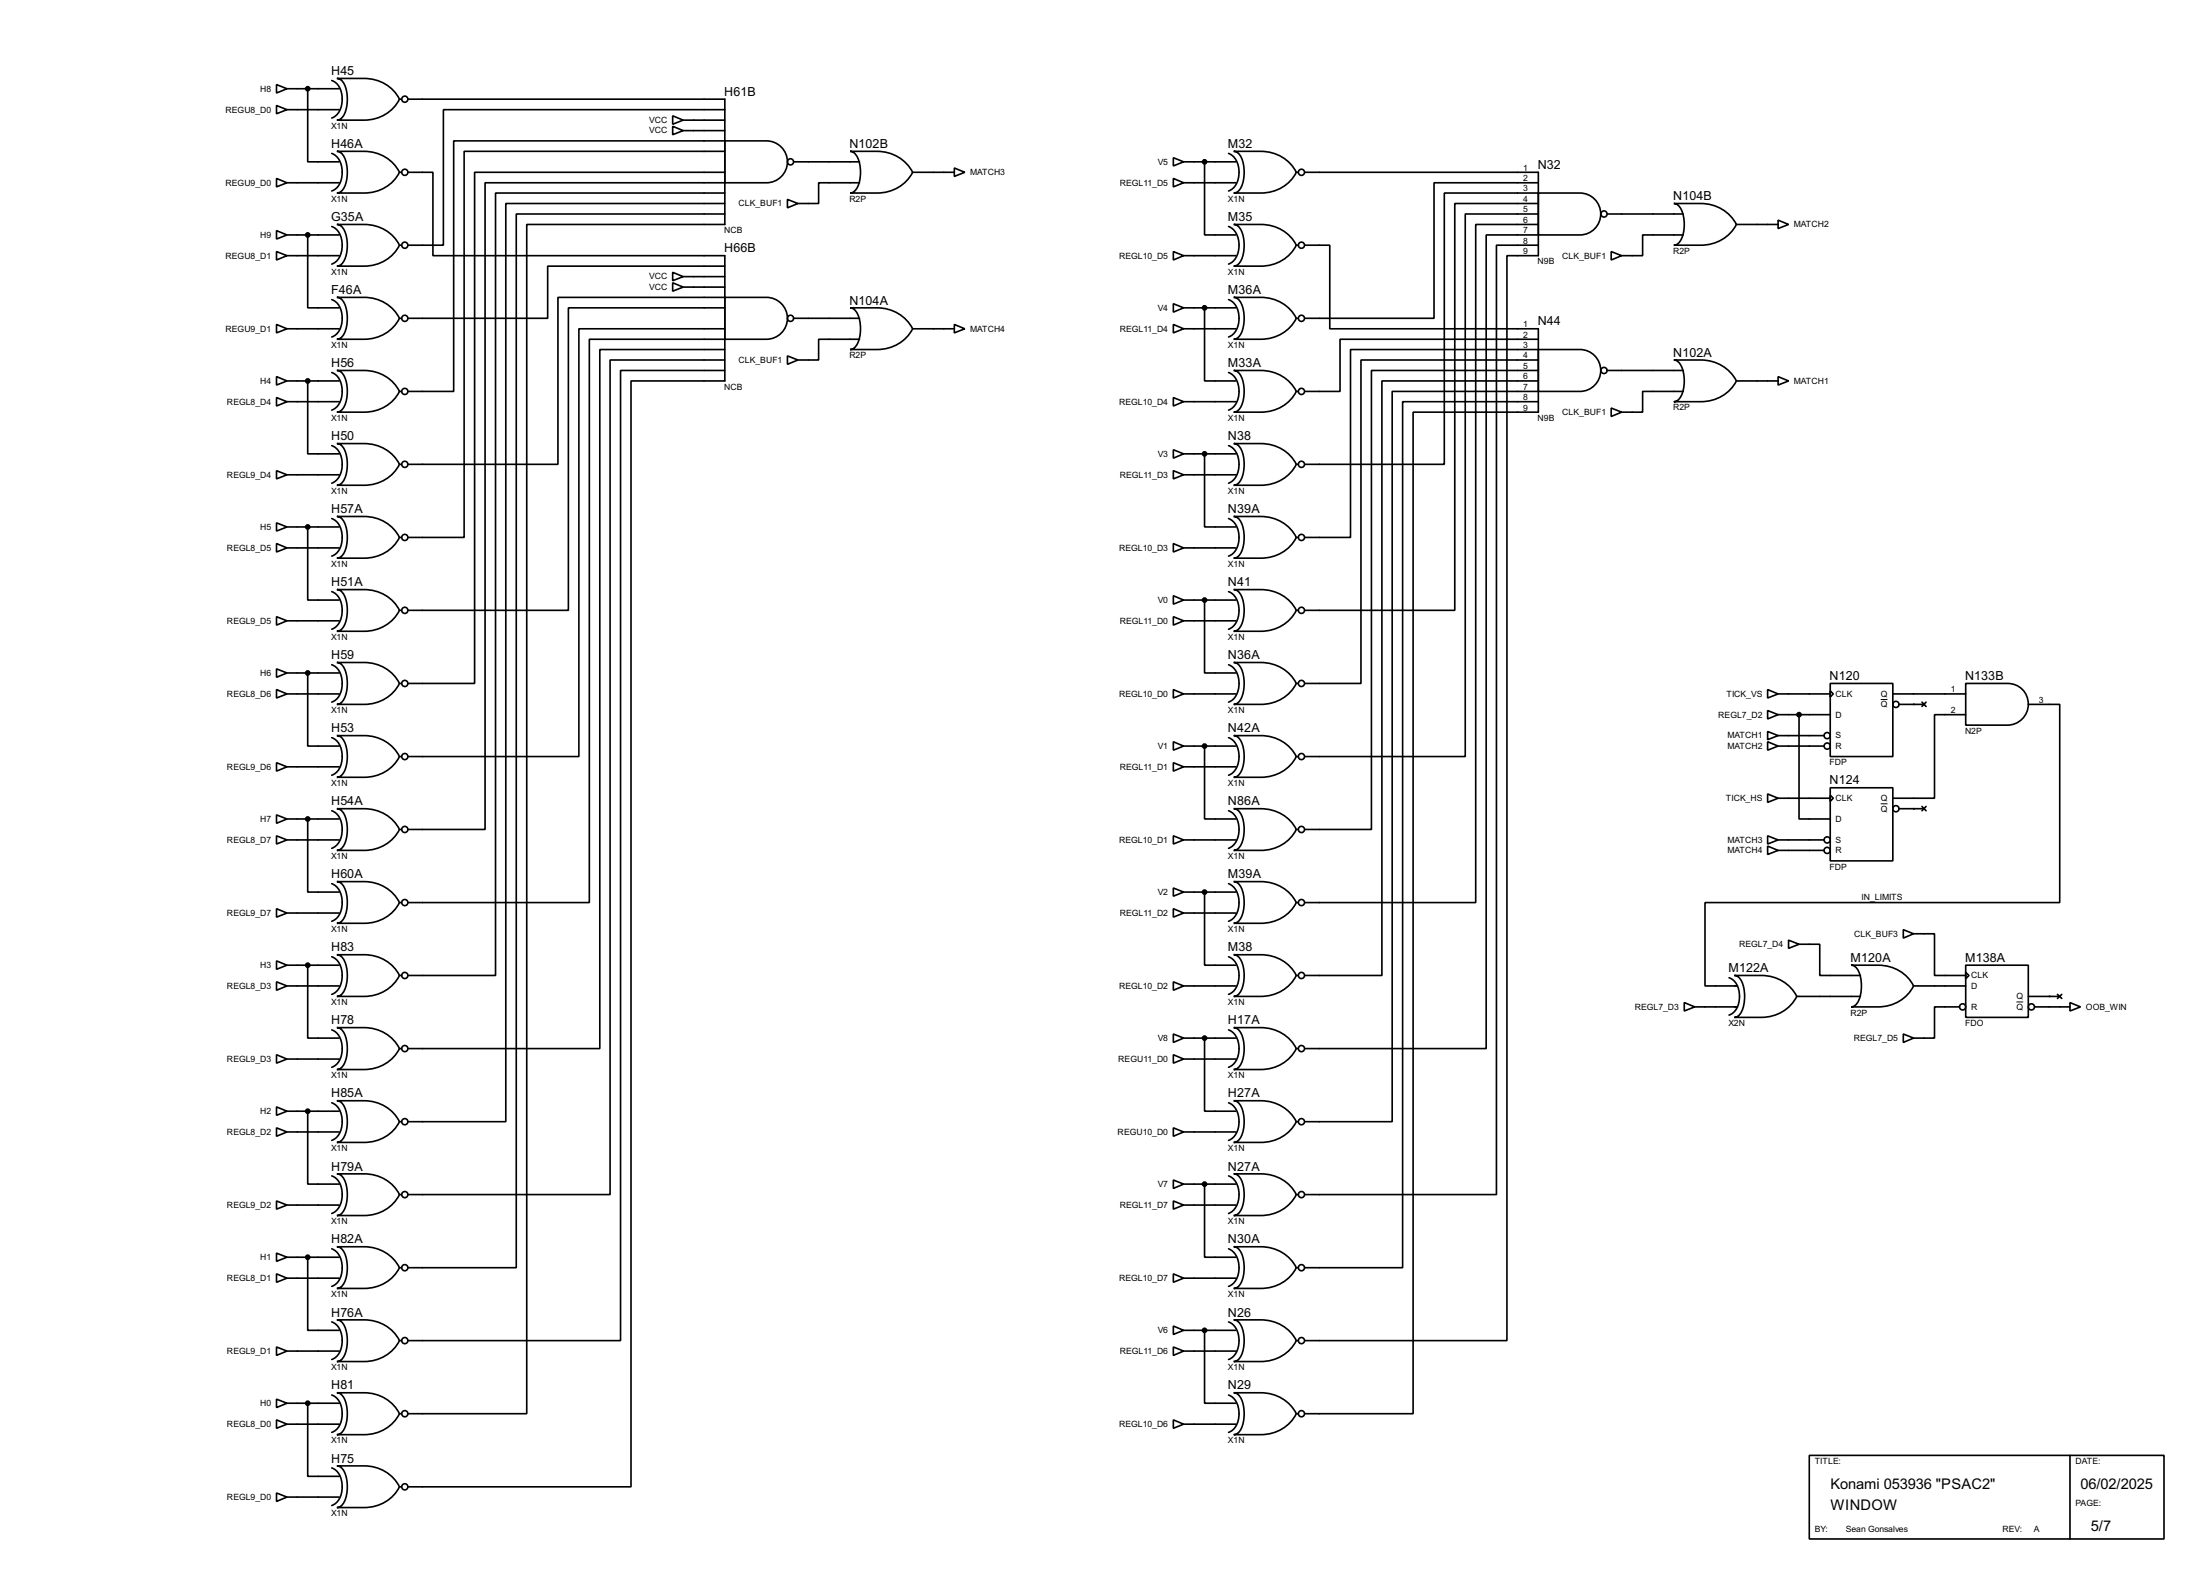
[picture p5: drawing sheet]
<svg xmlns="http://www.w3.org/2000/svg" width="536mm" height="383mm" viewBox="0 0 536 383" stroke-linecap="round" stroke-linejoin="round" font-family="sans-serif">
<g fill="none" stroke="#000" stroke-width=".4">
<path d="M80.8 19.6a5.1 5.1 0 0 1 2.4 6.2 4 4 0 0 1-2.4 3M82.1 19.1h6.6a9.4 9.4 0 0 1 8.6 5.1 9.5 9.5 0 0 1-8.6 5.1h-6.6a3.2 3.2 0 0 0 2.3-3.2 7.7 7.7 0 0 0-1.3-6.6zM67.4 20.6l2.5 1-2.5 1.1zM67.4 25.7l2.5 1-2.5 1zM69.9 21.6h12.7M69.9 26.7h12.7M75 21.6v17.8h7.6M80.8 37.4a5.2 5.2 0 0 1 2.4 6.2 3.8 3.8 0 0 1-2.4 2.9M82.1 36.9h6.6a9.5 9.5 0 0 1 8.6 5.1 9.4 9.4 0 0 1-8.6 5h-6.6a3.1 3.1 0 0 0 2.3-3.1 7.8 7.8 0 0 0-1.3-6.6zM97.3 24.2h.5M99.4 24.2h77.2v30.5h-48.3v289.5h-28.9M163.9 28.2l2.5 1.1-2.5 1z"/>
<path d="M163.9 30.8l2.5 1-2.5 1zM166.4 29.3h10.2M166.4 31.8h10.2M176.6 34.3h10.1a5.1 5.1 0 0 1 5.1 5.1 5.1 5.1 0 0 1-5.1 5.1h-10.1zM176.6 26.7h-68.6v33h-8.6M176.6 34.3h-66.1v61h-11.1M176.6 36.9h-63.5v94h-13.7M193.3 39.4h16.1M207.1 36.9h6.6a9.6 9.6 0 0 1 8.6 5.1 9.6 9.6 0 0 1-8.6 5h-6.6a3.2 3.2 0 0 0 2.3-3.1 7.7 7.7 0 0 0-1.3-6.6zM285.8 38.4l2.5 1-2.5 1zM288.3 39.4h12.7M293.4 39.4v17.8h7.6"/>
<path d="M299.3 37.4a5.2 5.2 0 0 1 2.3 6.2 3.9 3.9 0 0 1-2.3 2.9M300.5 36.9h6.6a9.5 9.5 0 0 1 8.7 5.1 9.5 9.5 0 0 1-8.7 5h-6.6a3.1 3.1 0 0 0 2.4-3.1 7.8 7.8 0 0 0-1.3-6.6zM67.4 43.5l2.5 1-2.5 1zM67.4 56.2l2.5 1-2.5 1zM69.9 44.5h12.7M69.9 57.2h12.7M75 57.2v17.8h7.6M80.8 55.2a5.1 5.1 0 0 1 2.4 6.1 3.9 3.9 0 0 1-2.4 3M82.1 54.7h6.6a9.4 9.4 0 0 1 8.6 5 9.5 9.5 0 0 1-8.6 5.1h-6.6a3.2 3.2 0 0 0 2.3-3.1 7.7 7.7 0 0 0-1.3-6.6zM97.3 42h.5M97.3 59.7h.5M99.4 42h6.1v20.3h71.1v30.5h-22.9v269.2h-54.3"/>
<path d="M176.6 42h-61v124.4h-16.2M176.6 44.5h-58.4v157.5h-18.8M176.6 47h-55.9v190.5h-21.3M176.6 49.6h-53.4v223.5h-23.8M176.6 52.1h-50.8v256.6h-26.4M191.8 48.6l2.6 1-2.6 1zM209.4 44.5h-10v5.1h-5M222.3 42h10.2M232.5 40.9l2.5 1.1-2.5 1zM285.8 43.5l2.5 1-2.5 1zM288.3 44.5h12.7M299.3 55.2a5.1 5.1 0 0 1 2.3 6.1 3.9 3.9 0 0 1-2.3 3"/>
<path d="M300.5 54.7h6.6a9.5 9.5 0 0 1 8.7 5 9.5 9.5 0 0 1-8.7 5.1h-6.6a3.2 3.2 0 0 0 2.4-3.1 7.7 7.7 0 0 0-1.3-6.6zM315.8 42h.5M315.8 59.7h.5M317.8 42h56.9v20.3h-7.6v264.1h-49.3M317.8 59.7h6.1v20.4h50.8v20.3h-30.5v243.8h-26.4M374.7 47h10.2a5.1 5.1 0 0 1 5 5.1 5.1 5.1 0 0 1-5 5.1h-10.2zM374.7 44.5h-25.4v33h-31.5M374.7 47h-22.9v66.1h-34M374.7 49.6h-20.3v99h-36.6M374.7 54.7h-15.2v165.1h-41.7M374.7 59.7h-10.2v231.2h-46.7M374.7 52.1h-17.8v132.1h-39.1"/>
<path d="M374.7 57.2h-12.7v198.1h-44.2M391.5 52.1h18.5M407.7 49.6h6.6a9.6 9.6 0 0 1 8.7 5.1 9.6 9.6 0 0 1-8.7 5h-6.6a3.2 3.2 0 0 0 2.4-3.1 7.7 7.7 0 0 0-1.4-6.6zM410 57.2h-9.9v5.1h-5.1M423 54.7h10.1M433.1 53.6l2.6 1.1-2.6 1zM67.4 61.3l2.5 1-2.5 1zM67.4 79l2.5 1.1-2.5 1zM69.9 62.3h12.7M80.8 73a5.1 5.1 0 0 1 2.4 6.1 3.8 3.8 0 0 1-2.4 3M82.1 72.4h6.6a9.5 9.5 0 0 1 8.6 5.1 9.5 9.5 0 0 1-8.6 5.1h-6.6a3.2 3.2 0 0 0 2.3-3.1 7.8 7.8 0 0 0-1.3-6.7zM97.3 77.5h.5"/>
<path d="M163.9 66.3l2.5 1.1-2.5 1zM163.9 68.9l2.5 1-2.5 1zM166.4 67.4h10.2M166.4 69.9h10.2M176.6 72.4h10.1a5.1 5.1 0 0 1 5.1 5.1 5.1 5.1 0 0 1-5.1 5.1h-10.1zM176.6 72.4h-40.7v40.7h-36.5M176.6 75h-38.1v73.6h-39.1M176.6 64.8h-43.2v12.7h-34M193.3 77.5h16.1M207.1 75h6.6a9.6 9.6 0 0 1 8.6 5.1 9.6 9.6 0 0 1-8.6 5h-6.6a3.2 3.2 0 0 0 2.3-3.1 7.7 7.7 0 0 0-1.3-6.6zM232.5 79l2.5 1.1-2.5 1zM285.8 74l2.5 1-2.5 1z"/>
<path d="M285.8 79l2.5 1.1-2.5 1zM285.8 61.3l2.5 1-2.5 1zM288.3 75h12.7M288.3 62.3h12.7M293.4 75v17.8h7.6M299.3 73a5.1 5.1 0 0 1 2.3 6.1 3.9 3.9 0 0 1-2.3 3M300.5 72.4h6.6a9.5 9.5 0 0 1 8.7 5.1 9.5 9.5 0 0 1-8.7 5.1h-6.6a3.2 3.2 0 0 0 2.4-3.1 7.8 7.8 0 0 0-1.3-6.7zM315.8 77.5h.5M392.5 61.3l2.5 1-2.5 1zM67.4 91.7l2.5 1.1-2.5 1zM67.4 96.8l2.5 1-2.5 1.1zM69.9 92.8h12.7"/>
<path d="M69.9 80.1h12.7M69.9 97.8h12.7M75 92.8v17.7h7.6M80.8 90.7a5.1 5.1 0 0 1 2.4 6.2 3.9 3.9 0 0 1-2.4 3M82.1 90.2h6.6a9.5 9.5 0 0 1 8.6 5.1 9.4 9.4 0 0 1-8.6 5.1h-6.6a3.2 3.2 0 0 0 2.3-3.2 7.8 7.8 0 0 0-1.3-6.6zM97.3 95.3h.5M176.6 80.1h-35.6v104.1h-41.6M176.6 82.6h-33v137.2h-44.2M176.6 85.1h-30.5v170.2h-46.7M176.6 87.7h-28v203.2h-49.2M176.6 90.2h-25.4v236.2h-51.8M191.8 86.7l2.6 1-2.6 1z"/>
<path d="M209.4 82.6h-10v5.1h-5M222.3 80.1h10.2M285.8 96.8l2.5 1-2.5 1.1zM288.3 80.1h12.7M288.3 97.8h12.7M299.3 90.7a5.1 5.1 0 0 1 2.3 6.2 4 4 0 0 1-2.3 3M300.5 90.2h6.6a9.5 9.5 0 0 1 8.7 5.1 9.5 9.5 0 0 1-8.7 5.1h-6.6a3.2 3.2 0 0 0 2.4-3.2 7.8 7.8 0 0 0-1.3-6.6zM315.8 95.3h.5M374.7 85.1h10.2a5.1 5.1 0 0 1 5 5.1 5.1 5.1 0 0 1-5 5.1h-10.2zM374.7 82.6h-48.3v12.7h-8.6M374.7 85.1h-45.7v45.8h-11.2M374.7 87.7h-43.2v78.7h-13.7"/>
<path d="M374.7 92.8h-38.1v144.7h-18.8M374.7 95.3h-35.6v177.8h-21.3M374.7 97.8h-33v210.9h-23.9M374.7 90.2h-40.6v111.8h-16.3M391.5 90.2h18.5M392.5 99.4l2.5 1-2.5 1zM407.7 87.7h6.6a9.6 9.6 0 0 1 8.7 5.1 9.6 9.6 0 0 1-8.7 5h-6.6a3.2 3.2 0 0 0 2.4-3.1 7.7 7.7 0 0 0-1.4-6.6zM410 95.3h-9.9v5.1h-5.1M423 92.8h10.1M433.1 91.7l2.6 1.1-2.6 1zM67.4 114.6l2.5 1-2.5 1zM69.9 115.6h12.7"/>
<path d="M80.8 108.5a5.1 5.1 0 0 1 2.4 6.2 4 4 0 0 1-2.4 3M82.1 108h6.6a9.4 9.4 0 0 1 8.6 5.1 9.5 9.5 0 0 1-8.6 5.1h-6.6a3.2 3.2 0 0 0 2.3-3.2 7.7 7.7 0 0 0-1.3-6.6zM97.3 113.1h.5M285.8 109.5l2.5 1-2.5 1.1zM285.8 114.6l2.5 1-2.5 1zM288.3 110.5h12.7M288.3 115.6h12.7M293.4 110.5v17.8h7.6M299.3 108.5a5.1 5.1 0 0 1 2.3 6.2 4 4 0 0 1-2.3 3M300.5 108h6.6a9.5 9.5 0 0 1 8.7 5.1 9.5 9.5 0 0 1-8.7 5.1h-6.6a3.2 3.2 0 0 0 2.4-3.2 7.7 7.7 0 0 0-1.3-6.6zM315.8 113.1h.5M67.4 127.3l2.5 1-2.5 1z"/>
<path d="M67.4 132.4l2.5 1-2.5 1zM69.9 128.3h12.7M69.9 133.4h12.7M75 128.3v17.8h7.6M80.8 126.3a5.2 5.2 0 0 1 2.4 6.2 3.8 3.8 0 0 1-2.4 2.9M82.1 125.8h6.6a9.5 9.5 0 0 1 8.6 5.1 9.4 9.4 0 0 1-8.6 5h-6.6a3.1 3.1 0 0 0 2.3-3.1 7.8 7.8 0 0 0-1.3-6.6zM97.3 130.9h.5M285.8 132.4l2.5 1-2.5 1zM288.3 133.4h12.7M299.3 126.3a5.2 5.2 0 0 1 2.3 6.2 3.9 3.9 0 0 1-2.3 2.9M300.5 125.8h6.6a9.5 9.5 0 0 1 8.7 5.1 9.5 9.5 0 0 1-8.7 5h-6.6a3.1 3.1 0 0 0 2.4-3.1 7.8 7.8 0 0 0-1.3-6.6zM315.8 130.9h.5"/>
<path d="M67.4 150.2l2.5 1-2.5 1zM69.9 151.2h12.7M80.8 144.1a5.1 5.1 0 0 1 2.4 6.1 3.9 3.9 0 0 1-2.4 3M82.1 143.6h6.6a9.4 9.4 0 0 1 8.6 5 9.5 9.5 0 0 1-8.6 5.1h-6.6a3.2 3.2 0 0 0 2.3-3.1 7.7 7.7 0 0 0-1.3-6.6zM97.3 148.6h.5M285.8 145.1l2.5 1-2.5 1zM285.8 150.2l2.5 1-2.5 1zM288.3 146.1h12.7M288.3 151.2h12.7M293.4 146.1v17.8h7.6M299.3 144.1a5.1 5.1 0 0 1 2.3 6.1 3.9 3.9 0 0 1-2.3 3M300.5 143.6h6.6a9.5 9.5 0 0 1 8.7 5 9.5 9.5 0 0 1-8.7 5.1h-6.6a3.2 3.2 0 0 0 2.4-3.1 7.7 7.7 0 0 0-1.3-6.6z"/>
<path d="M315.8 148.6h.5M67.4 162.9l2.5 1-2.5 1zM67.4 167.9l2.5 1.1-2.5 1zM69.9 163.9h12.7M69.9 169h12.7M75 163.9v17.8h7.6M80.8 161.9a5.1 5.1 0 0 1 2.4 6.1 3.8 3.8 0 0 1-2.4 3M80.8 179.6a5.1 5.1 0 0 1 2.4 6.2 3.9 3.9 0 0 1-2.4 3M82.1 161.3h6.6a9.5 9.5 0 0 1 8.6 5.1 9.5 9.5 0 0 1-8.6 5.1h-6.6a3.2 3.2 0 0 0 2.3-3.1 7.8 7.8 0 0 0-1.3-6.7zM82.1 179.1h6.6a9.5 9.5 0 0 1 8.6 5.1 9.4 9.4 0 0 1-8.6 5.1h-6.6a3.2 3.2 0 0 0 2.3-3.2 7.8 7.8 0 0 0-1.3-6.6zM97.3 166.4h.5M285.8 167.9l2.5 1.1-2.5 1z"/>
<path d="M288.3 169h12.7M299.3 161.9a5.1 5.1 0 0 1 2.3 6.1 3.9 3.9 0 0 1-2.3 3M299.3 179.6a5.1 5.1 0 0 1 2.3 6.2 4 4 0 0 1-2.3 3M300.5 161.3h6.6a9.5 9.5 0 0 1 8.7 5.1 9.5 9.5 0 0 1-8.7 5.1h-6.6a3.2 3.2 0 0 0 2.4-3.1 7.8 7.8 0 0 0-1.3-6.7zM300.5 179.1h6.6a9.5 9.5 0 0 1 8.7 5.1 9.5 9.5 0 0 1-8.7 5.1h-6.6a3.2 3.2 0 0 0 2.4-3.2 7.8 7.8 0 0 0-1.3-6.6zM315.8 166.4h.5M430.6 173l2.5 1-2.5 1.1zM430.6 178.1l2.5 1-2.5 1zM430.6 167.9l2.5 1.1-2.5 1zM433.1 169h12.7M433.1 174h12.7M433.1 179.1h11.2"/>
<path d="M438.2 174v25.4h7.6M445.8 166.4h15.3v17.8h-15.3zM445.8 168.2l.8 .8-.8 .7zM461.1 169h17.7M462.6 171.5h6.1M468.2 171l1 1M469.2 171l-1 1M478.8 166.4h10.2a5.1 5.1 0 0 1 5.1 5.1 5.1 5.1 0 0 1-5.1 5.1h-10.2zM478.8 174h-7.6v20.4h-10.1M494.1 171.5h7.6v48.3h-86.4v20.3h7.9M67.4 198.4l2.5 1-2.5 1.1zM67.4 185.7l2.5 1-2.5 1.1z"/>
<path d="M69.9 199.4h12.7M69.9 186.7h12.7M75 199.4v17.8h7.6M80.8 197.4a5.1 5.1 0 0 1 2.4 6.2 4 4 0 0 1-2.4 3M82.1 196.9h6.6a9.4 9.4 0 0 1 8.6 5.1 9.5 9.5 0 0 1-8.6 5.1h-6.6a3.2 3.2 0 0 0 2.3-3.2 7.7 7.7 0 0 0-1.3-6.6zM97.3 184.2h.5M285.8 180.6l2.5 1.1-2.5 1zM285.8 185.7l2.5 1-2.5 1.1zM288.3 181.7h12.7M288.3 186.7h12.7M293.4 181.7v17.7h7.6M299.3 197.4a5.1 5.1 0 0 1 2.3 6.2 4 4 0 0 1-2.3 3"/>
<path d="M300.5 196.9h6.6a9.5 9.5 0 0 1 8.7 5.1 9.5 9.5 0 0 1-8.7 5.1h-6.6a3.2 3.2 0 0 0 2.4-3.2 7.7 7.7 0 0 0-1.3-6.6zM315.8 184.2h.5M430.6 180.6l2.5 1.1-2.5 1zM430.6 193.3l2.5 1.1-2.5 1zM433.1 181.7h11.2M433.1 194.4h12.7M445.8 191.8h15.3v17.8h-15.3zM445.8 193.6l.8 .8-.8 .7zM462.6 196.9h6.1M468.2 196.4l1 1M469.2 196.4l-1 1M67.4 203.5l2.5 1-2.5 1z"/>
<path d="M69.9 204.5h12.7M80.8 215.2a5.2 5.2 0 0 1 2.4 6.2 3.8 3.8 0 0 1-2.4 2.9M82.1 214.7h6.6a9.5 9.5 0 0 1 8.6 5.1 9.4 9.4 0 0 1-8.6 5h-6.6a3.1 3.1 0 0 0 2.3-3.1 7.8 7.8 0 0 0-1.3-6.6zM97.3 219.8h.5M97.3 202h.5M285.8 216.2l2.5 1-2.5 1zM285.8 203.5l2.5 1-2.5 1zM288.3 217.2h12.7M288.3 204.5h12.7M293.4 217.2v17.8h7.6M299.3 215.2a5.2 5.2 0 0 1 2.3 6.2 3.9 3.9 0 0 1-2.3 2.9M300.5 214.7h6.6a9.5 9.5 0 0 1 8.7 5.1 9.5 9.5 0 0 1-8.7 5h-6.6a3.1 3.1 0 0 0 2.4-3.1 7.8 7.8 0 0 0-1.3-6.6z"/>
<path d="M315.8 219.8h.5M315.8 202h.5M430.6 206l2.5 1.1-2.5 1zM430.6 203.5l2.5 1-2.5 1zM433.1 204.5h11.2M433.1 207.1h11.2M67.4 234l2.5 1-2.5 1zM67.4 239.1l2.5 1-2.5 1zM67.4 221.3l2.5 1-2.5 1zM69.9 235h12.7M69.9 222.3h12.7M75 235v17.8h7.6"/>
<path d="M80.8 233a5.1 5.1 0 0 1 2.4 6.1 3.9 3.9 0 0 1-2.4 3M82.1 232.5h6.6a9.4 9.4 0 0 1 8.6 5 9.5 9.5 0 0 1-8.6 5.1h-6.6a3.2 3.2 0 0 0 2.3-3.1 7.7 7.7 0 0 0-1.3-6.6zM97.3 237.5h.5M285.8 221.3l2.5 1-2.5 1zM285.8 239.1l2.5 1-2.5 1zM288.3 222.3h12.7M299.3 233a5.1 5.1 0 0 1 2.3 6.1 3.9 3.9 0 0 1-2.3 3M300.5 232.5h6.6a9.5 9.5 0 0 1 8.7 5 9.5 9.5 0 0 1-8.7 5.1h-6.6a3.2 3.2 0 0 0 2.4-3.1 7.7 7.7 0 0 0-1.3-6.6zM315.8 237.5h.5M421.2 238.1a5.1 5.1 0 0 1 2.3 6.1 3.8 3.8 0 0 1-2.3 3M422.5 237.5h6.6a9.5 9.5 0 0 1 8.6 5.1 9.5 9.5 0 0 1-8.6 5.1h-6.6a3.2 3.2 0 0 0 2.3-3.1 7.9 7.9 0 0 0-1.3-6.7zM435.7 228.9l2.5 1-2.5 1z"/>
<path d="M438.2 229.9h5.1v7.6h9.9M450.9 235h6.6a9.4 9.4 0 0 1 8.6 5.1 9.5 9.5 0 0 1-8.6 5.1h-6.6a3.2 3.2 0 0 0 2.3-3.2 7.8 7.8 0 0 0-1.3-6.6zM463.6 226.4l2.5 1-2.5 1zM466.1 227.4h5.1v10.1h7.6M478.8 235h15.3v12.7h-15.3zM478.8 236.8l.8 .7-.8 .8zM67.4 256.8l2.5 1.1-2.5 1zM69.9 240.1h12.7M69.9 257.9h12.7M80.8 250.8a5.1 5.1 0 0 1 2.4 6.1 3.8 3.8 0 0 1-2.4 3M82.1 250.2h6.6a9.5 9.5 0 0 1 8.6 5.1 9.5 9.5 0 0 1-8.6 5.1h-6.6a3.2 3.2 0 0 0 2.3-3.1 7.8 7.8 0 0 0-1.3-6.7zM97.3 255.3h.5"/>
<path d="M285.8 251.8l2.5 1-2.5 1zM285.8 256.8l2.5 1.1-2.5 1zM288.3 252.8h12.7M288.3 240.1h12.7M288.3 257.9h12.7M293.4 252.8v17.8h7.6M299.3 250.8a5.1 5.1 0 0 1 2.3 6.1 3.9 3.9 0 0 1-2.3 3M300.5 250.2h6.6a9.5 9.5 0 0 1 8.7 5.1 9.5 9.5 0 0 1-8.7 5.1h-6.6a3.2 3.2 0 0 0 2.4-3.1 7.8 7.8 0 0 0-1.3-6.7zM315.8 255.3h.5M410.3 244.1l2.5 1.1-2.5 1zM412.8 245.2h10.4M437.7 242.6h15.5"/>
<path d="M463.6 251.8l2.5 1-2.5 1zM466.1 240.1h12.7M477.3 245.2h-6.1v7.6h-5.1M494.1 242.6h7.6M495.6 245.2h8.6M501.2 242.1l1 1M502.2 242.1l-1 1M504.2 244.1l2.6 1.1-2.6 1zM67.4 269.5l2.5 1.1-2.5 1zM67.4 274.6l2.5 1-2.5 1.1zM69.9 270.6h12.7M69.9 275.6h12.7"/>
<path d="M75 270.6v17.7h7.6M80.8 268.5a5.1 5.1 0 0 1 2.4 6.2 3.9 3.9 0 0 1-2.4 3M82.1 268h6.6a9.5 9.5 0 0 1 8.6 5.1 9.4 9.4 0 0 1-8.6 5.1h-6.6a3.2 3.2 0 0 0 2.3-3.2 7.8 7.8 0 0 0-1.3-6.6zM97.3 273.1h.5M285.8 274.6l2.5 1-2.5 1.1zM288.3 275.6h12.7M299.3 268.5a5.1 5.1 0 0 1 2.3 6.2 4 4 0 0 1-2.3 3M300.5 268h6.6a9.5 9.5 0 0 1 8.7 5.1 9.5 9.5 0 0 1-8.7 5.1h-6.6a3.2 3.2 0 0 0 2.4-3.2 7.8 7.8 0 0 0-1.3-6.6zM315.8 273.1h.5M67.4 292.4l2.5 1-2.5 1zM69.9 293.4h12.7M80.8 286.3a5.1 5.1 0 0 1 2.4 6.2 4 4 0 0 1-2.4 3"/>
<path d="M82.1 285.8h6.6a9.4 9.4 0 0 1 8.6 5.1 9.5 9.5 0 0 1-8.6 5.1h-6.6a3.2 3.2 0 0 0 2.3-3.2 7.7 7.7 0 0 0-1.3-6.6zM97.3 290.9h.5M285.8 287.3l2.5 1-2.5 1.1zM285.8 292.4l2.5 1-2.5 1zM288.3 288.3h12.7M288.3 293.4h12.7M293.4 288.3v17.8h7.6M299.3 286.3a5.1 5.1 0 0 1 2.3 6.2 4 4 0 0 1-2.3 3M300.5 285.8h6.6a9.5 9.5 0 0 1 8.7 5.1 9.5 9.5 0 0 1-8.7 5.1h-6.6a3.2 3.2 0 0 0 2.4-3.2 7.7 7.7 0 0 0-1.3-6.6zM315.8 290.9h.5M67.4 305.1l2.5 1-2.5 1zM67.4 310.2l2.5 1-2.5 1z"/>
<path d="M69.9 306.1h12.7M69.9 311.2h12.7M75 306.1v17.8h7.6M80.8 304.1a5.2 5.2 0 0 1 2.4 6.2 3.8 3.8 0 0 1-2.4 2.9M82.1 303.6h6.6a9.5 9.5 0 0 1 8.6 5.1 9.4 9.4 0 0 1-8.6 5h-6.6a3.1 3.1 0 0 0 2.3-3.1 7.8 7.8 0 0 0-1.3-6.6zM97.3 308.7h.5M285.8 310.2l2.5 1-2.5 1zM288.3 311.2h12.7M299.3 304.1a5.2 5.2 0 0 1 2.3 6.2 3.9 3.9 0 0 1-2.3 2.9M300.5 303.6h6.6a9.5 9.5 0 0 1 8.7 5.1 9.5 9.5 0 0 1-8.7 5h-6.6a3.1 3.1 0 0 0 2.4-3.1 7.8 7.8 0 0 0-1.3-6.6zM315.8 308.7h.5M67.4 328l2.5 1-2.5 1z"/>
<path d="M69.9 329h12.7M80.8 321.9a5.1 5.1 0 0 1 2.4 6.1 3.9 3.9 0 0 1-2.4 3M80.8 339.7a5.1 5.1 0 0 1 2.4 6.1 3.8 3.8 0 0 1-2.4 3M82.1 321.4h6.6a9.4 9.4 0 0 1 8.6 5 9.5 9.5 0 0 1-8.6 5.1h-6.6a3.2 3.2 0 0 0 2.3-3.1 7.7 7.7 0 0 0-1.3-6.6zM82.1 339.1h6.6a9.5 9.5 0 0 1 8.6 5.1 9.5 9.5 0 0 1-8.6 5.1h-6.6a3.2 3.2 0 0 0 2.3-3.1 7.8 7.8 0 0 0-1.3-6.7zM97.3 326.4h.5M285.8 322.9l2.5 1-2.5 1zM285.8 328l2.5 1-2.5 1zM288.3 323.9h12.7M288.3 329h12.7M293.4 323.9v17.8h7.6M299.3 321.9a5.1 5.1 0 0 1 2.3 6.1 3.9 3.9 0 0 1-2.3 3"/>
<path d="M299.3 339.7a5.1 5.1 0 0 1 2.3 6.1 3.9 3.9 0 0 1-2.3 3M300.5 321.4h6.6a9.5 9.5 0 0 1 8.7 5 9.5 9.5 0 0 1-8.7 5.1h-6.6a3.2 3.2 0 0 0 2.4-3.1 7.7 7.7 0 0 0-1.3-6.6zM300.5 339.1h6.6a9.5 9.5 0 0 1 8.7 5.1 9.5 9.5 0 0 1-8.7 5.1h-6.6a3.2 3.2 0 0 0 2.4-3.1 7.8 7.8 0 0 0-1.3-6.7zM315.8 326.4h.5M67.4 340.7l2.5 1-2.5 1zM67.4 345.7l2.5 1.1-2.5 1zM69.9 341.7h12.7M69.9 346.8h12.7M75 341.7v17.8h7.6M80.8 357.4a5.1 5.1 0 0 1 2.4 6.2 3.9 3.9 0 0 1-2.4 3M82.1 356.9h6.6a9.5 9.5 0 0 1 8.6 5.1 9.4 9.4 0 0 1-8.6 5.1h-6.6a3.2 3.2 0 0 0 2.3-3.2 7.8 7.8 0 0 0-1.3-6.6zM97.3 344.2h.5"/>
<path d="M285.8 345.7l2.5 1.1-2.5 1zM288.3 346.8h12.7M315.8 344.2h.5M440.7 354.4h86.4v20.3h-86.4zM504.2 354.4v20.3M67.4 363.5l2.5 1-2.5 1.1zM69.9 364.5h12.7M97.3 362h.5"/>
<circle cx="98.6" cy="24.2" r=".75"/>
<circle cx="192.5" cy="39.4" r=".75"/>
<circle cx="98.6" cy="59.7" r=".75"/>
<circle cx="98.6" cy="42" r=".75"/>
<circle cx="317" cy="59.7" r=".75"/>
<circle cx="317" cy="42" r=".75"/>
<circle cx="390.7" cy="52.1" r=".75"/>
<circle cx="98.6" cy="77.5" r=".75"/>
<circle cx="192.5" cy="77.5" r=".75"/>
<circle cx="317" cy="77.5" r=".75"/>
<circle cx="98.6" cy="95.3" r=".75"/>
<circle cx="317" cy="95.3" r=".75"/>
<circle cx="390.7" cy="90.2" r=".75"/>
<circle cx="98.6" cy="113.1" r=".75"/>
<circle cx="317" cy="113.1" r=".75"/>
<circle cx="98.6" cy="130.9" r=".75"/>
<circle cx="317" cy="130.9" r=".75"/>
<circle cx="98.6" cy="148.6" r=".75"/>
<circle cx="317" cy="148.6" r=".75"/>
<circle cx="98.6" cy="166.4" r=".75"/>
<circle cx="317" cy="166.4" r=".75"/>
<circle cx="445" cy="179.1" r=".75"/>
<circle cx="461.8" cy="171.5" r=".75"/>
<circle cx="98.6" cy="184.2" r=".75"/>
<circle cx="317" cy="184.2" r=".75"/>
<circle cx="445" cy="181.7" r=".75"/>
<circle cx="461.8" cy="196.9" r=".75"/>
<circle cx="98.6" cy="219.8" r=".75"/>
<circle cx="98.6" cy="202" r=".75"/>
<circle cx="317" cy="219.8" r=".75"/>
<circle cx="317" cy="202" r=".75"/>
<circle cx="445" cy="207.1" r=".75"/>
<circle cx="445" cy="204.5" r=".75"/>
<circle cx="98.6" cy="237.5" r=".75"/>
<circle cx="317" cy="237.5" r=".75"/>
<circle cx="98.6" cy="255.3" r=".75"/>
<circle cx="317" cy="255.3" r=".75"/>
<circle cx="478" cy="245.2" r=".75"/>
<circle cx="494.8" cy="245.2" r=".75"/>
<circle cx="98.6" cy="273.1" r=".75"/>
<circle cx="317" cy="273.1" r=".75"/>
<circle cx="98.6" cy="290.9" r=".75"/>
<circle cx="317" cy="290.9" r=".75"/>
<circle cx="98.6" cy="308.7" r=".75"/>
<circle cx="317" cy="308.7" r=".75"/>
<circle cx="98.6" cy="326.4" r=".75"/>
<circle cx="317" cy="326.4" r=".75"/>
<circle cx="98.6" cy="344.2" r=".75"/>
<circle cx="317" cy="344.2" r=".75"/>
<circle cx="98.6" cy="362" r=".75"/>
</g>
<g fill="#000">
<circle cx="466.1" cy="171.5" r=".2"/>
<circle cx="466.1" cy="196.9" r=".2"/>
<circle cx="499.2" cy="242.6" r=".2"/>
</g>
<g fill="#000" stroke="#000" stroke-width=".4">
<circle cx="74.9" cy="21.6" r=".5"/>
<circle cx="293.4" cy="39.4" r=".5"/>
<circle cx="74.9" cy="57.2" r=".5"/>
<circle cx="293.4" cy="75" r=".5"/>
<circle cx="74.9" cy="92.8" r=".5"/>
<circle cx="293.4" cy="110.5" r=".5"/>
<circle cx="74.9" cy="128.3" r=".5"/>
<circle cx="293.4" cy="146.1" r=".5"/>
<circle cx="74.9" cy="163.9" r=".5"/>
<circle cx="438.2" cy="174" r=".5"/>
<circle cx="74.9" cy="199.4" r=".5"/>
<circle cx="293.4" cy="181.7" r=".5"/>
<circle cx="293.4" cy="217.2" r=".5"/>
<circle cx="74.9" cy="235" r=".5"/>
<circle cx="293.4" cy="252.8" r=".5"/>
<circle cx="74.9" cy="270.6" r=".5"/>
<circle cx="293.4" cy="288.3" r=".5"/>
<circle cx="74.9" cy="306.1" r=".5"/>
<circle cx="293.4" cy="323.9" r=".5"/>
<circle cx="74.9" cy="341.7" r=".5"/>
</g>
<path d="M458.1 170.3h1.7M458.1 195.7h1.7M491.2 244h1.6" fill="none" stroke="#000" stroke-width=".24"/>
<g font-size="4">
<text x="445.9" y="362.5">Konami 053936 &quot;PSAC2&quot;</text>
<text x="506.8" y="362.5">06/02/2025</text>
<text x="445.9" y="367.6">WINDOW</text>
<text x="509.3" y="372.7">5/7</text>
</g>
<g font-size="3.4">
<text x="80.7" y="18.3">H45</text>
<text x="176.4" y="23.3">H61B</text>
<text x="80.7" y="36">H46A</text>
<text x="206.9" y="36">N102B</text>
<text x="299.1" y="36">M32</text>
<text x="374.6" y="41.2">N32</text>
<text x="80.7" y="53.9">G35A</text>
<text x="299.1" y="53.9">M35</text>
<text x="407.6" y="48.7">N104B</text>
<text x="176.4" y="61.4">H66B</text>
<text x="80.7" y="71.6">F46A</text>
<text x="299.1" y="71.6">M36A</text>
<text x="206.9" y="74.1">N104A</text>
<text x="374.6" y="79.3">N44</text>
<text x="80.7" y="89.4">H56</text>
<text x="299.1" y="89.4">M33A</text>
<text x="407.6" y="86.8">N102A</text>
<text x="80.7" y="107.2">H50</text>
<text x="299.1" y="107.2">N38</text>
<text x="80.7" y="124.9">H57A</text>
<text x="299.1" y="124.9">N39A</text>
<text x="80.7" y="142.8">H51A</text>
<text x="299.1" y="142.8">N41</text>
<text x="80.7" y="160.5">H59</text>
<text x="299.1" y="160.5">N36A</text>
<text x="445.7" y="165.6">N120</text>
<text x="478.7" y="165.6">N133B</text>
<text x="80.7" y="178.3">H53</text>
<text x="299.1" y="178.3">N42A</text>
<text x="445.7" y="191">N124</text>
<text x="80.7" y="196.1">H54A</text>
<text x="299.1" y="196.1">N86A</text>
<text x="80.7" y="213.9">H60A</text>
<text x="299.1" y="213.9">M39A</text>
<text x="80.7" y="231.7">H83</text>
<text x="299.1" y="231.7">M38</text>
<text x="421" y="236.7">M122A</text>
<text x="450.8" y="234.2">M120A</text>
<text x="478.7" y="234.2">M138A</text>
<text x="80.7" y="249.4">H78</text>
<text x="299.1" y="249.4">H17A</text>
<text x="80.7" y="267.2">H85A</text>
<text x="299.1" y="267.2">H27A</text>
<text x="80.7" y="285">H79A</text>
<text x="299.1" y="285">N27A</text>
<text x="80.7" y="302.8">H82A</text>
<text x="299.1" y="302.8">N30A</text>
<text x="80.7" y="320.6">H76A</text>
<text x="299.1" y="320.6">N26</text>
<text x="80.7" y="338.3">H81</text>
<text x="299.1" y="338.3">N29</text>
<text x="80.7" y="356.1">H75</text>
</g>
<g font-size="2.4">
<text x="63.4" y="22.3">H8</text>
<text x="54.9" y="27.4">REGU8_D0</text>
<text x="158.1" y="30">VCC</text>
<text x="80.6" y="31.4">X1N</text>
<text x="158.1" y="32.5">VCC</text>
<text x="282" y="40.1">V5</text>
<text x="371" y="41.6">1</text>
<text x="54.9" y="45.2">REGU9_D0</text>
<text x="236.3" y="42.7">MATCH3</text>
<text x="272.7" y="45.2">REGL11_D5</text>
<text x="371" y="44.1">2</text>
<text x="371" y="46.6">3</text>
<text x="80.6" y="49.1">X1N</text>
<text x="179.9" y="50.2">CLK_BUF1</text>
<text x="206.9" y="49.1">R2P</text>
<text x="299.1" y="49.1">X1N</text>
<text x="371" y="49.2">4</text>
<text x="371" y="51.7">5</text>
<text x="63.4" y="57.9">H9</text>
<text x="176.4" y="56.8">NCB</text>
<text x="371" y="54.3">6</text>
<text x="371" y="56.8">7</text>
<text x="371" y="59.3">8</text>
<text x="436.9" y="55.4">MATCH2</text>
<text x="54.9" y="62.9">REGU8_D1</text>
<text x="272.6" y="62.9">REGL10_D5</text>
<text x="371" y="61.9">9</text>
<text x="374.5" y="64.3">N9B</text>
<text x="380.5" y="62.9">CLK_BUF1</text>
<text x="407.5" y="61.8">R2P</text>
<text x="80.6" y="66.9">X1N</text>
<text x="158.1" y="68.1">VCC</text>
<text x="158.1" y="70.6">VCC</text>
<text x="299.1" y="66.9">X1N</text>
<text x="282" y="75.6">V4</text>
<text x="54.9" y="80.8">REGU9_D1</text>
<text x="236.3" y="80.8">MATCH4</text>
<text x="272.7" y="80.8">REGL11_D4</text>
<text x="371" y="79.7">1</text>
<text x="371" y="82.2">2</text>
<text x="80.6" y="84.7">X1N</text>
<text x="179.9" y="88.4">CLK_BUF1</text>
<text x="206.9" y="87.2">R2P</text>
<text x="299.1" y="84.7">X1N</text>
<text x="371" y="84.7">3</text>
<text x="371" y="87.3">4</text>
<text x="371" y="89.8">5</text>
<text x="63.4" y="93.5">H4</text>
<text x="176.4" y="94.9">NCB</text>
<text x="371" y="92.4">6</text>
<text x="371" y="94.9">7</text>
<text x="436.9" y="93.5">MATCH1</text>
<text x="55.3" y="98.5">REGL8_D4</text>
<text x="272.6" y="98.5">REGL10_D4</text>
<text x="371" y="97.4">8</text>
<text x="371" y="100">9</text>
<text x="380.5" y="101">CLK_BUF1</text>
<text x="407.5" y="99.9">R2P</text>
<text x="80.6" y="102.4">X1N</text>
<text x="299.1" y="102.4">X1N</text>
<text x="374.5" y="102.4">N9B</text>
<text x="282" y="111.2">V3</text>
<text x="55.3" y="116.3">REGL9_D4</text>
<text x="272.7" y="116.3">REGL11_D3</text>
<text x="80.6" y="120.3">X1N</text>
<text x="299.1" y="120.3">X1N</text>
<text x="63.4" y="129">H5</text>
<text x="55.3" y="134.1">REGL8_D5</text>
<text x="272.6" y="134.1">REGL10_D3</text>
<text x="80.6" y="138">X1N</text>
<text x="299.1" y="138">X1N</text>
<text x="282" y="146.8">V0</text>
<text x="55.3" y="151.9">REGL9_D5</text>
<text x="80.6" y="155.8">X1N</text>
<text x="272.7" y="151.9">REGL11_D0</text>
<text x="299.1" y="155.8">X1N</text>
<text x="63.4" y="164.6">H6</text>
<text x="55.3" y="169.7">REGL8_D6</text>
<text x="80.6" y="173.6">X1N</text>
<text x="272.6" y="169.7">REGL10_D0</text>
<text x="299.1" y="173.6">X1N</text>
<text x="420.5" y="169.7">TICK_VS</text>
<text x="447.1" y="169.7">CLK</text>
<text x="458.1" y="169.7">Q</text>
<text x="458.1" y="172.2">Q</text>
<text x="475.2" y="168.6">1</text>
<text x="475.2" y="173.6">2</text>
<text x="496.6" y="171.1">3</text>
<text x="418.5" y="174.7">REGL7_D2</text>
<text x="420.8" y="179.8">MATCH1</text>
<text x="447.1" y="174.7">D</text>
<text x="447.1" y="179.8">S</text>
<text x="478.6" y="178.7">N2P</text>
<text x="282" y="182.4">V1</text>
<text x="420.8" y="182.4">MATCH2</text>
<text x="447.1" y="182.4">R</text>
<text x="55.3" y="187.4">REGL9_D6</text>
<text x="80.6" y="191.4">X1N</text>
<text x="272.7" y="187.4">REGL11_D1</text>
<text x="299.1" y="191.4">X1N</text>
<text x="445.6" y="186.3">FDP</text>
<text x="420.4" y="195.1">TICK_HS</text>
<text x="447.1" y="195.1">CLK</text>
<text x="458.1" y="195.1">Q</text>
<text x="458.1" y="197.6">Q</text>
<text x="63.4" y="200.1">H7</text>
<text x="447.1" y="200.1">D</text>
<text x="55.3" y="205.2">REGL8_D7</text>
<text x="80.6" y="209.2">X1N</text>
<text x="272.6" y="205.2">REGL10_D1</text>
<text x="299.1" y="209.2">X1N</text>
<text x="420.8" y="207.8">MATCH4</text>
<text x="420.8" y="205.2">MATCH3</text>
<text x="447.1" y="205.2">S</text>
<text x="447.1" y="207.8">R</text>
<text x="445.6" y="211.7">FDP</text>
<text x="282" y="217.9">V2</text>
<text x="453.4" y="219.2">IN_LIMITS</text>
<text x="55.3" y="223">REGL9_D7</text>
<text x="80.6" y="226.9">X1N</text>
<text x="272.7" y="223">REGL11_D2</text>
<text x="299.1" y="226.9">X1N</text>
<text x="423.6" y="230.6">REGL7_D4</text>
<text x="451.6" y="228.1">CLK_BUF3</text>
<text x="63.4" y="235.7">H3</text>
<text x="480.1" y="238.2">CLK</text>
<text x="55.3" y="240.8">REGL8_D3</text>
<text x="80.6" y="244.7">X1N</text>
<text x="272.6" y="240.8">REGL10_D2</text>
<text x="299.1" y="244.7">X1N</text>
<text x="398.2" y="245.9">REGL7_D3</text>
<text x="480.1" y="240.8">D</text>
<text x="480.1" y="245.9">R</text>
<text x="491.2" y="243.3">Q</text>
<text x="491.2" y="245.9">Q</text>
<text x="508.1" y="245.9">OOB_WIN</text>
<text x="421" y="249.8">X2N</text>
<text x="450.7" y="247.3">R2P</text>
<text x="478.6" y="249.8">FDO</text>
<text x="282" y="253.5">V8</text>
<text x="451.5" y="253.5">REGL7_D5</text>
<text x="55.3" y="258.6">REGL9_D3</text>
<text x="80.6" y="262.5">X1N</text>
<text x="272.4" y="258.6">REGU11_D0</text>
<text x="299.1" y="262.5">X1N</text>
<text x="63.4" y="271.3">H2</text>
<text x="55.3" y="276.3">REGL8_D2</text>
<text x="80.6" y="280.3">X1N</text>
<text x="272.2" y="276.3">REGU10_D0</text>
<text x="299.1" y="280.3">X1N</text>
<text x="282" y="289">V7</text>
<text x="55.3" y="294.1">REGL9_D2</text>
<text x="80.6" y="298.1">X1N</text>
<text x="272.7" y="294.1">REGL11_D7</text>
<text x="299.1" y="298.1">X1N</text>
<text x="55.3" y="311.9">REGL8_D1</text>
<text x="63.4" y="306.8">H1</text>
<text x="272.6" y="311.9">REGL10_D7</text>
<text x="80.6" y="315.8">X1N</text>
<text x="299.1" y="315.8">X1N</text>
<text x="55.3" y="329.7">REGL9_D1</text>
<text x="272.7" y="329.7">REGL11_D6</text>
<text x="282" y="324.6">V6</text>
<text x="80.6" y="333.6">X1N</text>
<text x="299.1" y="333.6">X1N</text>
<text x="55.3" y="347.5">REGL8_D0</text>
<text x="63.4" y="342.4">H0</text>
<text x="272.6" y="347.5">REGL10_D6</text>
<text x="80.6" y="351.4">X1N</text>
<text x="299.1" y="351.4">X1N</text>
<text x="442" y="356.5">TITLE:</text>
<text x="505.5" y="356.5">DATE:</text>
<text x="55.3" y="365.2">REGL9_D0</text>
<text x="80.6" y="369.2">X1N</text>
<text x="505.5" y="366.7">PAGE:</text>
<text x="442" y="373">BY:</text>
<text x="449.6" y="373">Sean Gonsalves</text>
<text x="487.7" y="373">REV:</text>
<text x="495.4" y="373">A</text>
</g>
</svg>
